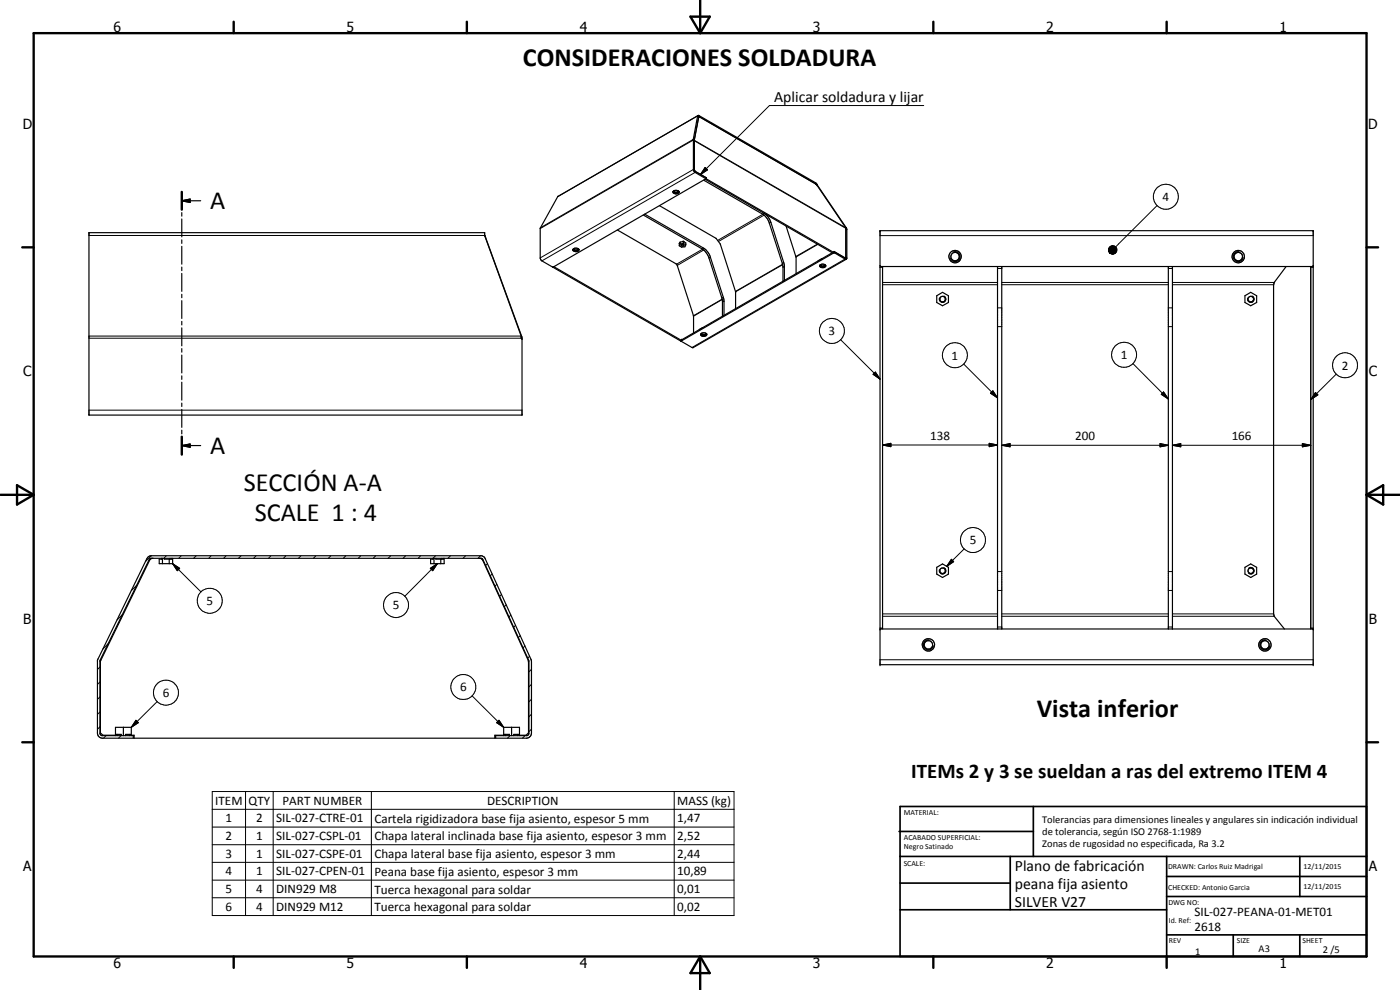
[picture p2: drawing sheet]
<svg xmlns="http://www.w3.org/2000/svg" width="420mm" height="297mm" viewBox="0 0 420 297" stroke-linecap="round" stroke-linejoin="round" font-family="sans-serif">
<g fill="none" stroke="#000" stroke-width=".35">
<path d="M209.4 34.8l-1.3 7M209.4 34.8l.3 .2M209.5 34.7l.2-.1 35.1 20.3 .5 .6M209.5 34.7l-.1 .1M209.5 34.7l-42.1 24.2-5.3 9.6v9l.4 .7 3.5 1.9M209.7 35l-1.3 7M209.7 35h.1M209.7 35.1l-1.3 7M209.7 35.1h.2M209.7 35.1h-.1M209.8 35l35 20.2M209.9 35.1h.1"/>
<path d="M54.6 57.6v5.3M202 57.4a1.17 1.17 0 0 0 1.8 0M202 57.4a1.05 1.05 0 0 1 1.8 .4 1.06 1.06 0 0 1-1.8-.3zM202.3 57.2a.64 .64 0 0 0 .6 .5 .64 .64 0 0 0 .6-.5M208 42.1l.3 .1M208 42.1l.4 .2M208.1 41.8l-.1 .3M208.1 41.8l.3 .2M208.1 42.2v8.8l.4 .6 3.3 2M208.3 42.2l.1 .1M208.4 42.3v8.8l.2 .3M208.4 42.1l-.1 .1"/>
<path d="M208.4 42l-.1 .1M208.4 42.1v8.9M208.4 51h.1M208.4 51l.3 .4M208.6 51.4l3.2 1.9 .1 .3M208.6 51.4h.1M208.7 51.4l3.3 1.9M211.2 54.1l17.7 10.2a4.8 4.8 0 0 1 2 2.6l4 12.4 .1 5.1 .4-.2v-4.9l-4.2-13a4.2 4.2 0 0 0-1.9-2.3M211.6 53.8h.1M211.7 53.8l38.3 22.1 .3-.1M211.7 53.8h.1M211.8 53.7l-45.8 26.4"/>
<path d="M211.8 53.6v.1M212 53.7l38.3 22.1M212 53.3l-.1 .1M212 53.7l-.3 .1M212 53.3v.4M244.7 55.1l.1 .1M244.8 55.2l9 13.1v8.9l-.2 .1M244.8 55.2l.1 .1M244.9 55.3l.4 .2M244.9 55.3l.2 .1M245.3 55.5l8.7 12.9M54.6 60.2l2.5-.5v1z"/>
<path d="M54.6 63.8v1.1M54.6 65.7v5.4M54.6 72v1M54.6 73.9v5.3M54.6 60.2h5.6M145.4 70.7v-.9h-118.7v54.7h130l-.1-23.4M145.4 70.7l11.3 31.1M145.5 70.6l-.1 .1M145.5 70.7l11.1 30.4M166.3 80v.1M171.9 74.8a1.23 1.23 0 0 0 1.8 0M172 74.8a1.12 1.12 0 0 1 1.8 .2 1.03 1.03 0 0 1-1 .5 1.03 1.03 0 0 1-.9-.6z"/>
<path d="M172.2 74.6a.61 .61 0 0 0 .6 .5 .61 .61 0 0 0 .6-.5M185.3 69l17.8 10.4 5 15.3v5.2M193.5 64.3l17.7 10.2a5.2 5.2 0 0 1 2 2.6l4 12.7 .1 4.8-.5 .3-.1-5.1-3.9-12.4a5.2 5.2 0 0 0-2-2.7l-17.7-10.2M197.9 61.7l17 9.8 1.3 1.7 4.6 14.3v5.1M203.9 72.9l.1 .1M203.9 72.9v.8M204.1 72.6l-.2 .3M204.1 72.6v.6M204.1 73.2l-.2 .5M204.5 73.4l.8 .2-.6 .2-.3-.1zM205.1 72.4l-1 .2M205.1 72.4l.7 .5v.5"/>
<path d="M205.1 72.4v.6M205.1 73l.7 .4M205.1 73l-1 .2M205.8 73.4l-.2 .6-1.1 .2-.6-.5M235.9 67.8l3 9.3v5.1M245.6 78.2v.1M246 79.6l.1 .2a1.24 1.24 0 0 0 1.7-.2M246.1 79.5a1.05 1.05 0 0 1 1.7 .4 1.06 1.06 0 0 1-1.8-.2zM246.3 79.4a.64 .64 0 0 0 .6 .4 .64 .64 0 0 0 .6-.4M246.5 77.7h.1M246.5 77.7l-.9 .5M249.8 75.8l-45.3 26.2"/>
<path d="M250.3 75.8v-.4l3.3 1.9M253.6 77.3l-.1 .1M253.7 68.2l.3 .2M253.8 68.6h.1M253.9 68.6v8.8h-.3l-3.3-1.8M253.9 68.6l.3 .1v8.7l-.2 .4M254 77.8l-3.7-1.9-45.8 26.4M254 77.8l-46 26.5-3.5-1.9M254 68.4v.3l-.2-.2M264.1 69.2h130v130.2h-130zM264.1 79.7l.3 .3h129.5l.2-.2M264.9 80v108.7"/>
<path d="M299.4 80v108.7M300.6 80v108.7M350.6 80v108.7M351.9 80v108.7M386 80l-3.5 4.7-.3 .9v98.5l.3 .9 3 3.7M393.4 80v108.7M54.6 80.1v1.1M54.6 82v5.4M54.6 88.3v1M54.6 90.2v5.3M54.6 96.4v1.1M54.6 98.4v5.4"/>
<path d="M166 80.2l38.3 22.1 .2-.1M166 80.1v.1M166.3 80.1l-.3 .1M166.3 80.1l38.2 22.1M210.6 100a.65 .65 0 0 0 .6 .5 .65 .65 0 0 0 .6-.4v-.1M210.9 98.3l-1 .6M210.9 98.3h.1M264.1 80.2h.8M281.1 88.7l1.8-1 1.7 1v2.1l-1.7 .9-1.8-.9zM373.6 88.7l1.8-1 1.7 1v2.1l-1.7 .9-1.8-.9zM393.4 80.2h.7M54.6 104.6v1.1"/>
<path d="M54.6 106.6v5.3M54.6 112.8v1M54.6 114.7v5.4M156.6 101.1l-.2 .1M204.4 102.4h.1M204.4 102.2v.2M204.5 102.3l-.1 .1M204.7 101.9l-.2-.1v.4M210.3 100.2a1.23 1.23 0 0 0 1.8 0M210.3 100.2a.96 .96 0 0 1 1-.4 .96 .96 0 0 1 .8 .7 1.11 1.11 0 0 1-1.8-.2zM54.6 133.7l2.5-.5v1zM54.6 120.9v1.1"/>
<path d="M54.6 122.9v5.3M54.6 129.1v1.1M54.6 131v5.4M54.6 133.7h5.6M44.4 167.1l.8-.3h99.6l.8 .8 13.8 30.4 .1 22.3-.7 .9-.8 .3h-9.3v-.8h9.5l.5-.4v-21.9l-14.1-30.8-99.4-.1-.4 .4-14.8 30.3v22l.6 .5h9.4v.8h-9.2a1.52 1.52 0 0 1-1.6-1.5l.1-22zM45.8 167.5l-.9 .5-14.8 30.5v21.4l.8 .7h3.8M48.5 167.5v.3h-.7v1.3h4v-1.6M48.8 167.5v1.6M49.3 167.5v.3h2.2v-.3M50.8 167.8v1.3M51.1 167.5v.3M130 167.5v.3"/>
<path d="M130 167.5v.3h-.8v1.3h4.1v-1.6M130.2 167.5v1.6M130.8 167.5v.3h2.2v-.3M132.3 167.8v1.3M132.6 167.5v.3M144 167.5l.7 .3 .2 .4 13.6 29.9 .1 21.8-.7 .7h-2M281.1 170.2l1.8-1 1.7 1v2.1l-1.7 1-1.8-1zM373.6 170.2l1.8-1 1.7 1v2.1l-1.7 1-1.8-1zM264.1 188.5h.8M393.4 188.5h.7M394.1 188.8l-129.8-.1-.2 .3M37 218.2v2.5"/>
<path d="M153.5 218.2v2.5M34.7 220.3h1.7v.4M34.7 220.7v-2.5h4.7v2.5M35.2 220.3v.4M38.9 220.3v.4M39.4 220.6h.8v.9h108.3v-.9h2.7M39.4 220.3h-1.7v.4M151.2 220.7v-2.5h4.7v2.5M151.2 220.3h1.7v.4M151.7 220.3v.4M155.4 220.3v.4M155.9 220.3h-1.7v.4"/>
<circle cx="286.6" cy="77" r="1.27"/>
<circle cx="286.6" cy="77" r="1.86"/>
<circle cx="371.6" cy="77" r="1.87"/>
<circle cx="371.6" cy="77" r="1.28"/>
<circle cx="282.9" cy="89.7" r=".82"/>
<circle cx="375.4" cy="89.7" r=".83"/>
<circle cx="282.9" cy="171.2" r=".84"/>
<circle cx="375.4" cy="171.2" r=".82"/>
<circle cx="278.6" cy="193.5" r="1.86"/>
<circle cx="278.6" cy="193.5" r="1.28"/>
<circle cx="379.6" cy="193.5" r="1.86"/>
<circle cx="379.6" cy="193.5" r="1.27"/>
</g>
<g fill="none" stroke="#000" stroke-width=".3">
<path d="M209.4 34.8l-42 24.2M209.7 35.1l-.1 .1M209.8 35v.1M277.2 31.7h-46.3l-20.7 20.7M208 42.1l-45.9 26.5M208.1 41.8l-45.9 26.5M208.4 51l-.3-.2-46 26.6M208.4 42.3l45.4 26.2M208.4 42.1l45.4 26.2M208.6 51.4v.3l-46 26.6M211.6 50.2l.7 .8-2.1 1.4zM211.8 53.3v.3"/>
<path d="M244.8 55.2h.1M26.7 70.7h118.7M145.7 71.3h.1M210.9 74.8l-7.9 4.5M211.2 75l-7.9 4.6M211.2 74.5l-.4 .2M213.2 77.1l-.4 .3M229.3 64.6l-13.7 7.9M229.3 64l-13.9 8.1M231.3 66.7l-.4 .2M234.9 79.3l-14.1 8.1M234.9 79.4l-14.1 8.1"/>
<path d="M235.2 78.7l-.4 .3M235.4 79.9l-.4 .3M245.3 73.2l-6.5 3.8M245.4 73.3l-6.5 3.8M250.3 75.8v.1M250.4 75.6v.3M254.2 77.4l-.3-.1-.3 .1v.3l-45.9 26.6M264.1 70.7h130M286.1 75.6a1.51 1.51 0 0 1 1.9 .9 1.51 1.51 0 0 1-.9 1.9 1.51 1.51 0 0 1-1.9-.9M332.7 74.9l.4 1zM332.7 75.1l.4 .8zM332.8 74.6l.3 1.3z"/>
<path d="M332.8 75.4l.3 .5zM332.9 74.3l.2 1.6zM332.9 75.6l.2 .3zM333 74.2l.1 1.7-.2-1.6zM333.1 75.9l.4 .3zM333.1 75.9l.7 .3zM333.1 75.9l.9 .3zM333.1 75.9l1.2 .3zM333.1 75.9l1.4 .2-.2 .1zM333.1 75.9h1.7l-.3 .2zM333.1 75.9l1.9-.2-.2 .2zM333.1 75.9l2-.4-.1 .2z"/>
<path d="M333.1 75.9l2.1-.7-.1 .3zM333.1 75.9l2.1-1v.3zM333.1 75.9l2.1-1.2v.2zM333.1 75.9l2-1.5 .1 .3zM333.1 75.9l1.8-1.7 .2 .2zM333.2 74l.2-.2-.3 2.1zM333.2 74l-.1 1.9-.1-1.7zM333.4 73.8l.3-.1-.6 2.2zM333.7 73.7h.3l-.9 2.2zM334 73.7l.3 .1-1.2 2.1zM334.3 73.8h.2l-1.4 2.1zM334.5 73.8l.2 .2-1.6 1.9z"/>
<path d="M334.7 74l.2 .2-1.8 1.7zM347.2 61.7l-12.4 12.4M371.9 75.5a1.51 1.51 0 0 0-1.8 1.3 1.51 1.51 0 0 0 1.3 1.7 1.51 1.51 0 0 0 1.7-1.2M393.3 80v108.7M216.7 89.9l-8.6 5M216.7 89.7l-8.6 5M217.1 89.2l-.4 .3M217.3 90.4l-.5 .2M264.9 84.8h34.5M264.9 85.4h34.5M283.2 88.8a1.01 1.01 0 0 1 .6 1.3 1.01 1.01 0 0 1-1.3 .6 1.01 1.01 0 0 1-.6-1.3M299.4 80.6h1.2"/>
<path d="M299.4 92.4h1.2M299.4 98h1.2M300.6 84.8h50M300.6 85.4h50M350.6 80.6h1.3M350.6 92.4h1.3M350.6 98h1.3M351.9 84.8h30.5M351.9 85.4h30.4M375.7 88.8a1.01 1.01 0 0 1 .6 1.3 1.01 1.01 0 0 1-1.3 .6 1.01 1.01 0 0 1-.6-1.3M26.7 101.5h129.7M26.7 100.8h129.7"/>
<path d="M156.5 101.6h.2M204.5 102.2v.1M252.3 101.9l11.8 11.8M262 112.3l.7-.7 1.4 2.1zM262.7 111.6l1.4 2.1-2.1-1.4zM289.2 109.2l10.2 10.2M297.3 118l.7-.7 1.4 2.1zM298 117.3l1.4 2.1-2.1-1.4zM340 109.1l10.6 10.6M349.2 117.6l1.4 2.1-2.1-1.4zM394.8 117.8l.7 .7-2.1 1.4zM401 112.3l-7.6 7.6"/>
<path d="M26.7 123.1h130M264.9 133.5l2.5-.5v1zM264.9 133.5h34.5M296.9 133l2.5 .5-2.5 .5zM300.6 133.6l2.5-.5v1zM300.6 133.6h50M348.1 133.1l2.5 .5-2.5 .5zM351.9 133.6l2.5-.5v1zM351.9 133.6h41.5M390.9 133.1l2.5 .5-2.5 .5zM41.1 175.6l-1.7 1.6M45.4 166.8l-1.7 1.6"/>
<path d="M49.9 166.8l-.7 .7M51.8 169.1l2.1 1.4-.7 .7zM51.8 169.1l8.5 8.5M54.4 166.8l-.8 .7M58.9 166.8l-.8 .7M63.4 166.8l-.8 .7M67.8 166.8l-.7 .7M72.3 166.8l-.7 .7M76.9 166.8l-.8 .7M81.3 166.8l-.7 .7M85.8 166.8l-.7 .7M90.3 166.8l-.7 .7"/>
<path d="M94.8 166.8l-.7 .7M99.3 166.8l-.8 .7M103.8 166.8l-.8 .7M108.3 166.8l-.8 .7M112.8 166.8l-.8 .7M117.3 166.8l-.8 .7M121.7 166.8l-.7 .7M126.2 166.8l-.7 .7M129.1 170.5l2.2-1.4-1.4 2.1zM130.7 166.8l-.7 .7M131.3 169.1l-9.8 9.8M135.2 166.8l-.8 .7"/>
<path d="M139.7 166.8l-.7 .7M144.2 166.8l-.7 .7M146.3 169.1l-.6 .6M147.7 172.2l-.6 .6M149.1 175.3l-.6 .6M150.5 178.4l-.6 .5M283.2 170.3a.99 .99 0 0 1 .6 1.3 .99 .99 0 0 1-1.3 .6 .99 .99 0 0 1-.6-1.3M285.5 167.8l.7 .7-2.1 1.4zM289.4 164.7l-5.3 5.2M299.4 177.2h1.2M299.4 171.5h1.2M350.6 177.2h1.3"/>
<path d="M350.6 171.5h1.3M374.7 170.5a1 1 0 0 1 1.4 .1 1 1 0 0 1-.1 1.4 1 1 0 0 1-1.4-.1M32.5 193.1l-1.7 1.7M36.8 184.4l-1.7 1.6M151.9 181.5l-.6 .5M153.3 184.5l-.5 .6M154.7 187.6l-.5 .6M156.2 190.7l-.6 .6M157.6 193.8l-.6 .6M159 196.9l-.6 .5M264.1 198h130M264.9 184.9h34.5"/>
<path d="M264.9 184.2h34.5M278.9 192a1.5 1.5 0 0 0-1.7 1.3 1.5 1.5 0 0 0 1.2 1.7 1.5 1.5 0 0 0 1.7-1.2M299.4 188.1h1.2M300.6 184.9h50M300.6 184.2h50M350.6 188.1h1.3M351.9 184.9h30.5M351.9 184.2h30.4M379.9 192a1.49 1.49 0 0 0-1.8 1.2 1.49 1.49 0 0 0 1.2 1.8 1.49 1.49 0 0 0 1.8-1.2M30 218.1l-.8 .7M30 213.6l-.8 .7M30 209.1l-.8 .7"/>
<path d="M30 204.6l-.8 .8M30 200.1l-.8 .8M40.8 216.1l.7 .7-2.1 1.4zM47.2 210.5l-7.8 7.7M141.7 208.8l9.5 9.4M149.8 216.1l1.4 2.1-2.2-1.4zM159.5 218.8l-.8 .7M159.5 214.3l-.8 .8M159.5 209.8l-.8 .8M159.5 205.3l-.8 .8M159.5 200.8l-.8 .8M31.8 220.7l-.7 .8"/>
<path d="M36.3 220.7l-.7 .8M63.7 237.5h156.6v37.2h-156.6zM73.7 237.5v37.2M82 237.5v37.2M111.5 237.5v37.2M153.1 220.7l-.8 .8M157.6 220.7l-.8 .8M202.3 237.5v37.2M63.7 242.8h156.6M63.7 248.2h156.6M63.7 253.4h156.6M63.7 258.7h156.6"/>
<path d="M63.7 264.1h156.6M63.7 269.4h156.6"/>
<circle cx="349.9" cy="59" r="3.7"/>
<circle cx="249.7" cy="99.3" r="3.8"/>
<circle cx="286.6" cy="106.6" r="3.7"/>
<circle cx="337.3" cy="106.5" r="3.8"/>
<circle cx="403.7" cy="109.6" r="3.8"/>
<circle cx="292" cy="162" r="3.7"/>
<circle cx="62.9" cy="180.2" r="3.8"/>
<circle cx="118.9" cy="181.5" r="3.7"/>
<circle cx="49.8" cy="207.8" r="3.8"/>
<circle cx="139" cy="206.1" r="3.8"/>
</g>
<g fill="#000">
<circle cx="209.7" cy="35" r=".18"/>
<circle cx="211.8" cy="53.6" r=".18"/>
<circle cx="245.3" cy="55.5" r=".18"/>
<circle cx="254" cy="68.7" r=".18"/>
<circle cx="264.1" cy="69.2" r=".18"/>
<circle cx="394.1" cy="69.2" r=".18"/>
<circle cx="220.8" cy="87.5" r=".18"/>
<circle cx="264.1" cy="199.4" r=".18"/>
<circle cx="394.1" cy="199.4" r=".18"/>
</g>
<g fill="none" stroke="#000" stroke-width=".71">
<path d="M10.1 9.9h400v277.1h-400zM70.1 6.5v3.4M140.1 6.5v3.4M207.2 5h5.8l-2.9 4.9zM210.1 0v9.9M280.1 6.5v3.4M350.1 6.5v3.4M54.6 57.6v5.3M6.7 74.2h3.4M410.1 74.2h3.5M54.6 131v5.4M.1 148.5h10"/>
<path d="M5.1 145.6l5 2.9-5 2.9zM410.1 148.5h10M410.1 148.5l5-2.9v5.8zM6.7 222.7h3.4M410.1 222.7h3.5M70.1 287v3.4M140.1 287v3.4M210.1 287v10M210.1 287l2.9 5h-5.8zM280.1 287v3.4M350.1 287v3.4"/>
</g>
<g fill="none" stroke="#000" stroke-width=".51">
<path d="M269.8 249.5h40.3M270.1 242h140v45h-140zM270.1 257h140M303.2 257v16M310.1 242v15M350.1 257v30M390.1 257v12M270.1 265h33.1M270.1 273h80M350.1 269h60M350.1 263h60M350.1 280.5h60"/>
<path d="M370.1 280.5v6.5M390.1 280.5v6.5"/>
</g>
<g fill="#000">
<path d="M54.6 60.2l2.5-.5v1zM211.6 50.2l.7 .8-2.1 1.4zM333.1 75.9l.4 .3zM333.1 75.9l.7 .3zM333.1 75.9l.9 .3zM333.1 75.9l1.2 .3zM333.1 75.9l1.4 .2-.2 .1zM333.1 75.9h1.7l-.3 .2zM333.1 75.9l1.9-.2-.2 .2zM333.1 75.9l2.1-.7-.1 .3zM333.1 75.9l2.1-1v.3zM333.1 75.9l2.1-1.2v.2z"/>
<path d="M333.1 75.9l2-1.5 .1 .3zM333.1 75.9l1.8-1.7 .2 .2zM334.7 74l.2 .2-1.8 1.7zM334.5 73.8l.2 .2-1.6 1.9zM334.3 73.8h.2l-1.4 2.1zM334 73.7l.3 .1-1.2 2.1zM333.7 73.7h.3l-.9 2.2zM333.4 73.8l.3-.1-.6 2.2zM333.2 74l-.1 1.9-.1-1.7zM333 74.2l.1 1.7-.2-1.6zM332.9 74.3l.2 1.6zM332.8 74.6l.3 1.3z"/>
<path d="M332.7 74.9l.4 1zM332.7 75.1l.4 .8zM332.8 75.4l.3 .5zM332.9 75.6l.2 .3zM262.7 111.6l1.4 2.1-2.1-1.4zM298 117.3l1.4 2.1-2.1-1.4zM349.2 117.6l1.4 2.1-2.1-1.4zM394.8 117.8l.7 .7-2.1 1.4zM54.6 133.7l2.5-.5v1zM264.9 133.5l2.5-.5v1zM296.9 133l2.5 .5-2.5 .5zM300.6 133.6l2.5-.5v1z"/>
<path d="M348.1 133.1l2.5 .5-2.5 .5zM351.9 133.6l2.5-.5v1zM390.9 133.1l2.5 .5-2.5 .5zM51.8 169.1l2.1 1.4-.7 .7zM129.1 170.5l2.2-1.4-1.4 2.1zM285.5 167.8l.7 .7-2.1 1.4zM40.8 216.1l.7 .7-2.1 1.4zM149.8 216.1l1.4 2.1-2.2-1.4z"/>
</g>
<path d="M333.1 75.7h2M333.3 73.8v2.1" fill="none" stroke="#000" stroke-width=".38"/>
<g font-size="7.9">
<text x="156.9" y="19.7">CONSIDERACIONES SOLDADURA</text>
<text x="63.1" y="62.8">A</text>
<text x="63.1" y="136.2">A</text>
<text x="73.2" y="147.2">SECCIÓN A-A</text>
<text x="76.4" y="156.3">SCALE 1 : 4</text>
<text x="311.1" y="215.2">Vista inferior</text>
</g>
<text font-size="6.3" x="273.5" y="233.6">ITEMs 2 y 3 se sueldan a ras del extremo ITEM 4</text>
<g font-size="4.7">
<text x="232.4" y="30.5">Aplicar soldadura y lijar</text>
<text x="304.6" y="261.2">Plano de fabricación</text>
<text x="304.6" y="266.6">peana fija asiento</text>
<text x="304.6" y="272">SILVER V27</text>
</g>
<g font-size="4.2">
<text x="34" y="9.6">6</text>
<text x="104" y="9.6">5</text>
<text x="174" y="9.6">4</text>
<text x="244" y="9.6">3</text>
<text x="314" y="9.6">2</text>
<text x="384" y="9.6">1</text>
<text x="6.8" y="38.7">D</text>
<text x="410.6" y="38.7">D</text>
<text x="7" y="112.9">C</text>
<text x="410.8" y="112.9">C</text>
<text x="7" y="187.1">B</text>
<text x="410.8" y="187.1">B</text>
<text x="7" y="261.4">A</text>
<text x="410.8" y="261.4">A</text>
<text x="34" y="290.4">6</text>
<text x="104" y="290.4">5</text>
<text x="174" y="290.4">4</text>
<text x="244" y="290.4">3</text>
<text x="314" y="290.4">2</text>
<text x="384" y="290.4">1</text>
</g>
<g font-size="3.9">
<text x="348.9" y="60.3">4</text>
<text x="248.7" y="100.6">3</text>
<text x="285.6" y="107.9">1</text>
<text x="336.4" y="107.7">1</text>
<text x="402.7" y="110.9">2</text>
<text x="279.1" y="132">138</text>
<text x="322.7" y="132.1">200</text>
<text x="369.6" y="132.1">166</text>
<text x="291" y="163.3">5</text>
<text x="62" y="181.5">5</text>
<text x="117.9" y="182.8">5</text>
<text x="48.8" y="209.1">6</text>
<text x="138.1" y="207.4">6</text>
<text x="64.6" y="241.4">ITEM</text>
<text x="74.6" y="241.4">QTY</text>
<text x="84.8" y="241.4">PART NUMBER</text>
<text x="146.2" y="241.4">DESCRIPTION</text>
<text x="203.3" y="241.6">MASS (kg)</text>
<text x="67.7" y="246.8">1</text>
<text x="76.9" y="246.8">2</text>
<text x="82.9" y="246.8">SIL-027-CTRE-01</text>
<text x="112.4" y="246.8">Cartela rigidizadora base fija asiento, espesor 5 mm</text>
<text x="203.3" y="246.8">1,47</text>
<text x="67.7" y="252.1">2</text>
<text x="67.7" y="257.4">3</text>
<text x="76.9" y="252.1">1</text>
<text x="76.9" y="257.3">1</text>
<text x="82.9" y="252.1">SIL-027-CSPL-01</text>
<text x="82.9" y="257.4">SIL-027-CSPE-01</text>
<text x="112.4" y="252.1">Chapa lateral inclinada base fija asiento, espesor 3 mm</text>
<text x="112.4" y="257.5">Chapa lateral base fija asiento, espesor 3 mm</text>
<text x="203.3" y="252.1">2,52</text>
<text x="203.3" y="257.4">2,44</text>
<text x="67.7" y="262.7">4</text>
<text x="76.9" y="262.7">1</text>
<text x="82.9" y="262.7">SIL-027-CPEN-01</text>
<text x="112.4" y="262.8">Peana base fija asiento, espesor 3 mm</text>
<text x="203.3" y="262.7">10,89</text>
<text x="67.7" y="268">5</text>
<text x="76.9" y="268">4</text>
<text x="82.9" y="268">DIN929 M8</text>
<text x="112.4" y="268.1">Tuerca hexagonal para soldar</text>
<text x="203.3" y="268">0,01</text>
<text x="67.7" y="273.3">6</text>
<text x="76.9" y="273.3">4</text>
<text x="82.9" y="273.3">DIN929 M12</text>
<text x="112.4" y="273.4">Tuerca hexagonal para soldar</text>
<text x="203.3" y="273.3">0,02</text>
<text x="358.5" y="275">SIL-027-PEANA-01-MET01</text>
<text x="358.5" y="279.4">2618</text>
</g>
<g font-size="3.1">
<text x="312.7" y="246.8">Tolerancias para dimensiones lineales y angulares sin indicación individual</text>
<text x="312.7" y="250.4">de tolerancia, según ISO 2768-1:1989</text>
<text x="312.7" y="254">Zonas de rugosidad no especificada, Ra 3.2</text>
<text x="358.7" y="286.5">1</text>
<text x="377.7" y="285.6">A3</text>
<text x="397" y="285.9">2 /5</text>
</g>
<g font-size="2.4">
<text x="271.2" y="244.4">MATERIAL:</text>
<text x="271.3" y="252">ACABADO SUPERFICIAL:</text>
<text x="271.3" y="254.6">Negro Satinado</text>
<text x="271.2" y="259.7">SCALE:</text>
<text x="350.6" y="260.8">DRAWN: Carlos Ruiz Madrigal</text>
<text x="391.2" y="260.6">12/11/2015</text>
<text x="350.6" y="267">CHECKED: Antonio Garcia</text>
<text x="391.2" y="266.7">12/11/2015</text>
<text x="350.6" y="271.4">DWG NO:</text>
<text x="350.8" y="276.9">Id. Ref:</text>
<text x="350.8" y="282.8">REV</text>
<text x="371.2" y="282.9">SIZE</text>
<text x="390.9" y="282.9">SHEET</text>
</g>
</svg>
